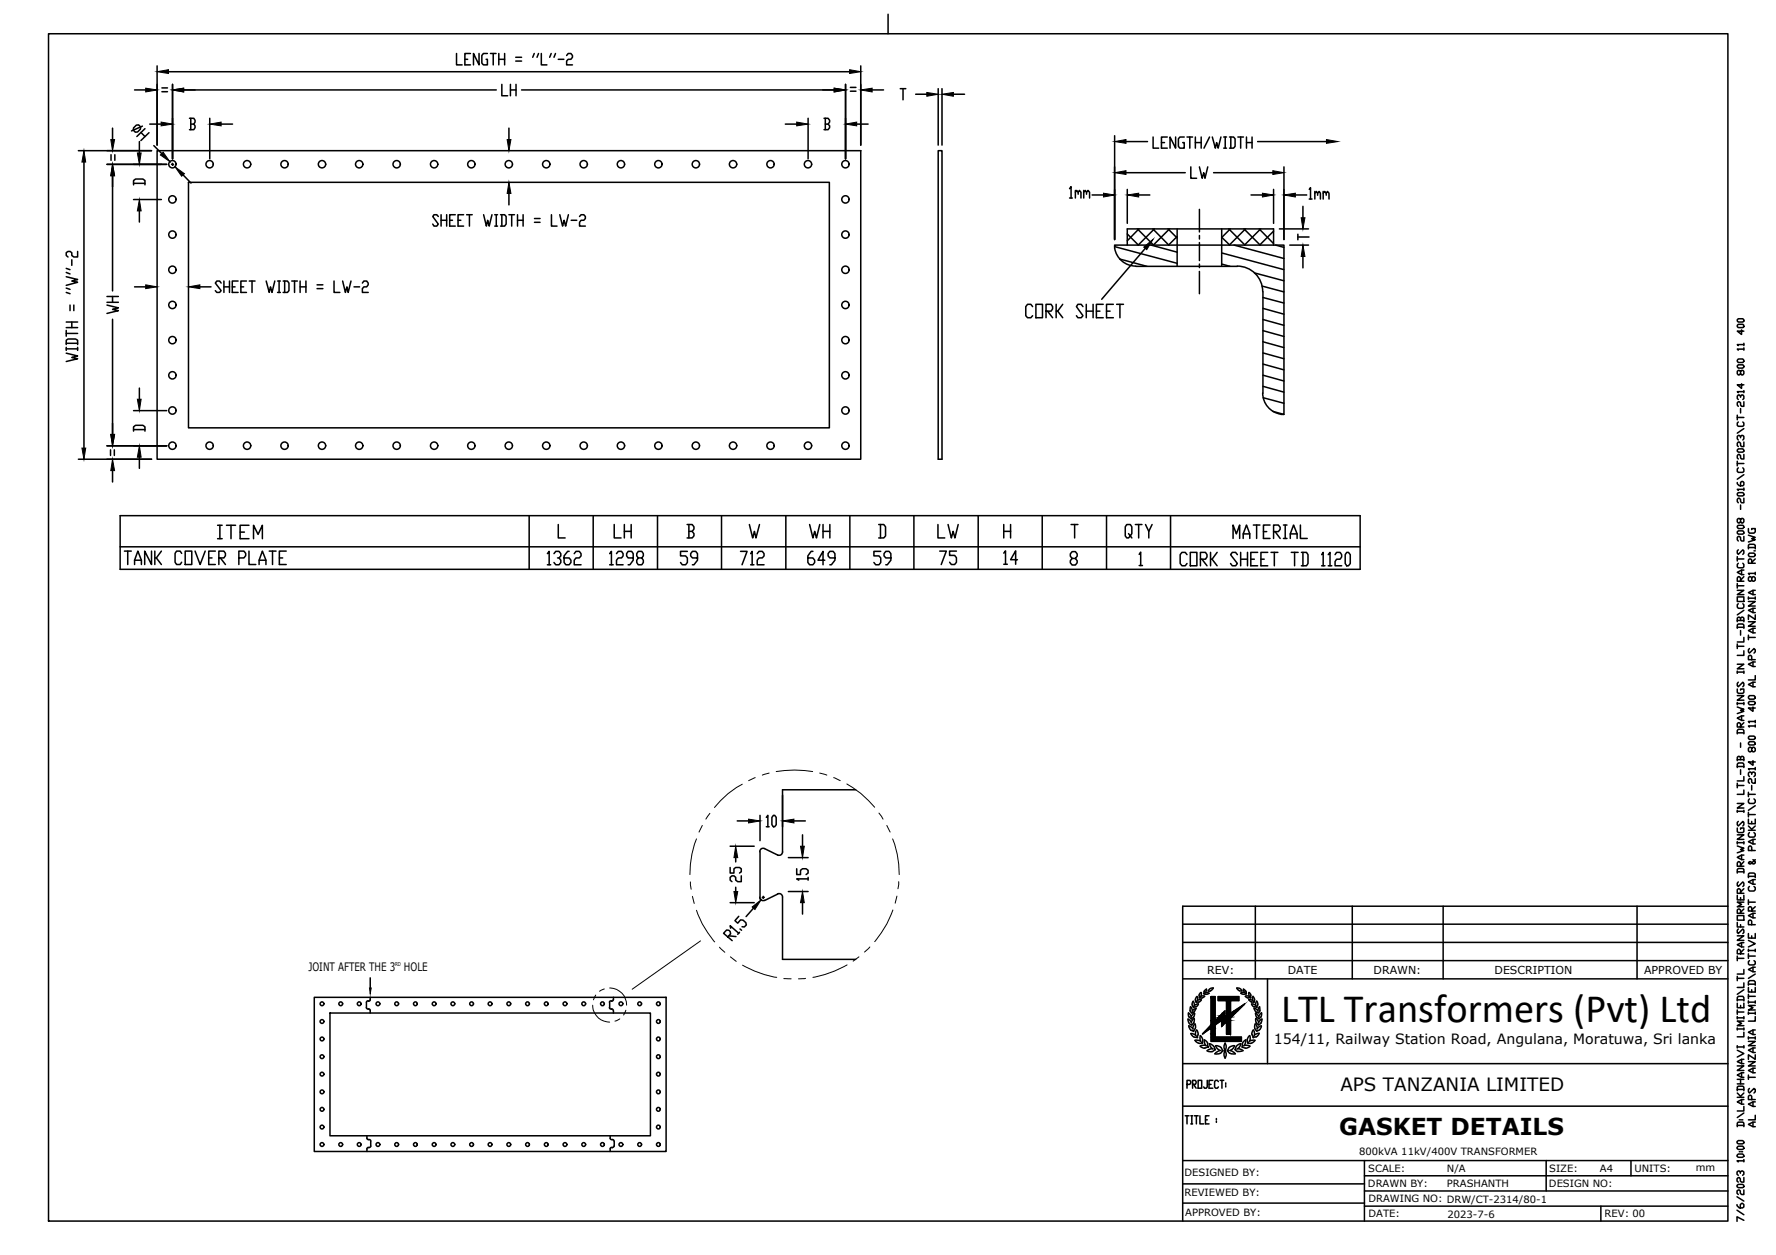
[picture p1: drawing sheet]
<svg xmlns="http://www.w3.org/2000/svg" width="297mm" height="210mm" viewBox="0 0 297 210" stroke-linecap="round" stroke-linejoin="round" font-family="sans-serif">
<!-- layer: P -->
<g fill="none" stroke="#000" stroke-width=".25">
<path d="M172.7 51.3l-.3-.4h-.5l-.3 .4v1.5l.3 .3h.5l.3-.3M173.3 50.9h1.1v2.2h-1.1zM174.9 52h.9l.3-.3v-.4l-.3-.4h-.9v2.2M175.2 52l.9 1.1M176.6 50.9v2.2M176.9 52l.8 1.1M177.7 50.9l-.8 1.1h-.3M181.1 51.3l-.3-.4h-.5l-.3 .4 1.1 1.5-.3 .3h-.5l-.3-.3M181.7 50.9v2.2M181.7 52h1.1M182.8 50.9v2.2M183.4 52h.6"/>
<path d="M184.5 50.9h-1.1v2.2h1.1M185.1 52h.6M186.2 50.9h-1.1v2.2h1.1M186.8 50.9h1.1M187.3 50.9v2.2M20.8 92.2h1.2M21.4 92.2v2.2M22.5 94.4v-.7l.6-1.5 .6 1.5v.7M22.5 93.7h1.2M25.3 92.2v2.2l-1.1-2.2v2.2M25.9 92.2v2.2M26.1 93.3l.9 1.1"/>
<path d="M27 92.2l-.9 1.1h-.2M30.4 92.6l-.3-.4h-.6l-.2 .4v1.4l.2 .4h.6l.3-.4M31 92.2h1.1v2.2h-1.1zM32.6 92.2l.9 2.2 .8-2.2M34.9 93.3h.6M36 92.2h-1.1v2.2h1.1M36.4 87.9h.8M36.4 90.1h.8M36.6 93.3h.9l.2-.4v-.3l-.2-.4h-.9v2.2M36.8 87.9v2.2M36.9 93.3l.8 1.1M37.9 87.9h1.5"/>
<path d="M38.6 87.9v2.2M39.9 93.3h.9l.3-.4v-.3l-.3-.4h-.9v2.2M40.2 89h.7M41.6 92.2v2.2h1.2M41.6 87.9h-1.4v2.2h1.4M42.4 90.1v-2.2l.8 1.5 .7-1.5v2.2M43.3 94.4v-.7l.6-1.5 .6 1.5v.7M43.3 93.7h1.2M45 92.2h1.2M45.6 92.2v2.2M46.7 93.3h.6M47.9 92.2h-1.2v2.2h1.2"/>
<path d="M91.6 92.6l.2-.4v2.3M91.6 94.5h.5M92.7 92.6l.2-.4h.6l.3 .4v.4l-.3 .3h-.3M93.4 87.7v2.3h1.1M93.5 93.3l.3 .4v.4l-.3 .4h-.6l-.2-.4M95.2 92.2h-.3l-.6 .8v1.1l.3 .4h.6l.3-.4v-.4l-.3-.4h-.9M96 92.6l.3-.4h.6l.3 .4v.4l-.3 .3h-.6l-.3 .4v.8h1.2M102 92.6l.3-.4v2.3M102 94.5h.6M102.7 87.7v2.3h1.2M103.1 92.6l.3-.4h.6l.2 .4v.4l-.2 .3h-.6l-.3 .4v.8h1.1M104.4 87.7v2.3"/>
<path d="M104.4 88.9h1.2M105.6 87.7v2.3M105.9 93.3h-.8l-.3-.3v-.4l.3-.4h.5l.3 .4v1.1l-.5 .8h-.3M106.8 93.3l-.3-.3v-.4l.3-.4h.5l.3 .4v.4l-.3 .3h-.5l-.3 .4v.4l.3 .4h.5l.3-.4v-.4l-.3-.4M114.9 87.7h.9l.3 .4v.4l-.3 .4M115 92.2h-1.2v.8h.9l.3 .3v.8l-.3 .4h-.6l-.3-.4M115.2 88.9h.6l.3 .4v.3l-.3 .4h-.9M115.2 87.7v2.3M116.7 93.3h-.9l-.3-.3v-.4l.3-.4h.6l.3 .4v1.1l-.6 .8h-.3M123.9 92.2h1.1l-.9 2.3M125.3 87.7l.6 2.3 .3-1.1 .2 1.1 .6-2.3M125.5 92.6l.3-.4v2.3"/>
<path d="M125.5 94.5h.6M126.6 92.6l.3-.4h.6l.3 .4v.4l-.3 .3h-.6l-.3 .4v.8h1.2M135.4 87.7l.6 2.3 .3-1.1 .3 1.1 .5-2.3M136 92.2h-.3l-.6 .8v1.1l.3 .4h.6l.3-.4v-.4l-.3-.4h-.9M137.7 88.9h1.1M137.7 87.7v2.3M138 93.7h-1.2l.9-1.5v2.3M138.8 87.7v2.3M139.6 93.3h-.8l-.3-.3v-.4l.3-.4h.5l.3 .4v1.1l-.5 .8h-.3M147 87.7h.8l.3 .4v1.5l-.3 .4h-.8M147.3 87.7v2.3M147.3 92.2h-1.1v.8h.8l.3 .3v.8l-.3 .4h-.5l-.3-.4"/>
<path d="M149 93.3h-.8l-.3-.3v-.4l.3-.4h.5l.3 .4v1.1l-.6 .8h-.2M156.9 87.7v2.3h1.1M157.2 92.2h1.1l-.9 2.2M158.6 87.7l.5 2.3 .3-1.1 .3 1.1 .6-2.3M160 92.2h-1.2v.7h.9l.3 .4v.7l-.3 .4h-.6l-.3-.4M167.9 92.5l.3-.4v2.3M167.9 88.9h1.1M167.9 87.7v2.3M167.9 94.4h.6M169 87.7v2.3M170.2 93.6h-1.2l.9-1.5v2.3M179.1 87.7h1.2"/>
<path d="M179.3 93.4l-.3-.4v-.4l.3-.3h.6l.3 .3v.4l-.3 .4h-.6l-.3 .4v.3l.3 .4h.6l.3-.4v-.3l-.3-.4M179.7 87.7v2.3M188.8 89.3l.2 .3-.2 .4h-.3l-.3-.4v-1.5l.3-.4h.5l.3 .4v1.2l-.3 .3 .3 .4M189.9 87.7h1.1M190.4 87.7v2.3M190.5 92.7l.3-.4v2.3M190.5 94.6h.6M191.6 87.7l.5 1.2v1.1M192.7 87.7l-.6 1.2M198.5 92.8l-.3-.4h-.5l-.3 .4v1.4l.3 .4h.5l.3-.4M199.1 92.4h1.1v2.2h-1.1zM200.8 93.5h.8l.3-.4v-.3l-.3-.4h-.8v2.2"/>
<path d="M201 93.5l.9 1.1M202.5 92.4v2.2M202.7 93.5l.9 1.1M203.6 92.4l-.9 1.1h-.2M206.2 90.1v-2.3l.6 1.5 .5-1.5v2.3M207 92.8l-.3-.4h-.6l-.3 .4 1.2 1.4-.3 .4h-.6l-.3-.4M207.5 92.4v2.2M207.5 93.5h1.1M207.9 90.1v-.8l.6-1.5 .5 1.5v.8M207.9 89.3h1.1M208.6 92.4v2.2M209.2 93.5h.6"/>
<path d="M209.6 87.8h1.1M210.2 87.8v2.3M210.3 92.4h-1.1v2.2h1.1M210.9 93.5h.5M211.3 88.9h.6M212 92.4h-1.1v2.2h1.1M212.4 87.8h-1.1v2.3h1.1M212.6 92.4h1.1M213 88.9h.8l.3-.4v-.3l-.3-.4h-.8v2.3M213.1 92.4v2.2M213.3 88.9l.8 1.2M214.7 87.8h.6"/>
<path d="M214.7 90.1h.6M215 87.8v2.3M215.8 90.1v-.8l.6-1.5 .5 1.5v.8M215.8 89.3h1.1M216 92.4h1.1M216.5 92.4v2.2M217.5 87.8v2.3h1.1M217.7 92.4h.8l.3 .4v1.4l-.3 .4h-.8M217.9 92.4v2.2M221.1 92.8l.2-.4v2.2M221.1 94.6h.5M222.2 92.8l.2-.4v2.2"/>
<path d="M222.2 94.6h.5M223.3 92.8l.2-.4h.6l.3 .4v.3l-.3 .4h-.6l-.2 .4v.7h1.1M225.2 92.4h.3l.3 .4v1.4l-.3 .4h-.3l-.2-.4v-1.4z"/>
</g>
<!-- layer: 0 -->
<g fill="none" stroke="#000" stroke-width=".25">
<path d="M8.1 5.6h280.9v198.6h-280.9zM22.5 15h1.9M26.3 11v13.3M27.1 14.7h.9M27.1 15.3h.9M28.2 12h113.9M28.9 14.1v12.5M30.7 15h52.3M31.7 19.8h.7l.2 .3v.3l-.2 .4M31.9 19.8v1.9M35.1 19.8v6.8M76.4 8.9v2h.9"/>
<path d="M77.8 9.9h.4M78.7 8.9h-.9v2h.9M80.1 8.9v2l-.9-2v2M81.5 8.9h-.7l-.2 .4v1.3l.2 .3h.7v-1h-.2M82 8.9h1M82.5 8.9v2M83.4 9.9h1M83.4 8.9v2M83.9 14.1v1.9h1M84.4 8.9v2M85.4 15h.9M85.4 14.1v1.9"/>
<path d="M86.3 9.6h.9M86.3 10.2h.9M86.3 14.1v1.9M87.2 15h52.3M89.4 8.9l-.3 .7M90.1 8.9l-.3 .7M90.5 8.9v2h1M92.2 8.9l-.3 .7M92.9 8.9l-.2 .7M93.4 9.9h.9M94.8 9.3l.2-.4h.5l.2 .4v.3l-.2 .3h-.5l-.2 .3v.7h.9M135.2 19.8v6.8"/>
<path d="M137.8 19.8h.7l.3 .3v.3l-.3 .4M138 19.8v1.9M141.4 14.1v12.5M142.2 14.6h1M142.2 15.3h1M144 11v13.3M145.9 15h1.9M148.5 2.4v3.2M150.6 14.8h.9M151 14.8v1.9M153.1 15.8h1.9M156.9 14.8v9.5"/>
<path d="M157.6 14.8v9.5M159.5 15.8h1.8M13.1 25.2h12.2M14 27.1v47.8M17.9 27.5h10M18.6 25.9v.9M18.8 21.4v1.9M18.8 29.4v19.3M19.2 25.9v.9M22.3 30.9v-.7l.4-.3h1.2l.3 .3v.7M22.3 33.4h4.7M22.3 30.7h1.9"/>
<path d="M22.8 20.9h.4l.3 .3v.4l-.5 .5h-.4l-.3-.3v-.4zM23.3 23.7v1.9M23.3 35.3v1.8M23.6 22.2l.6 .6M23.8 21.1l-1.8 .8M24.2 21.5l-1.3 1.3M24.9 22.2l-1.3 1.3M25 20.8h2M25.7 24.4l1.4 1.3M26.3 25.2h117.7v51.6h-117.7zM28.7 27.5h.3M28.9 27.3v.4"/>
<path d="M30.6 29.3l1.3 1.3M31.5 30.5h107.2v41.1h-107.2zM31.9 20.8h.5l.2 .3v.3l-.2 .3h-.7M37 20.8h1.9M73.3 36.2l-.2-.3h-.5l-.2 .3 .9 1.3-.2 .3h-.5l-.2-.3M73.8 35.9v1.9M73.8 36.8h.9M74.7 35.9v1.9M75.2 36.8h.5M76.1 35.9h-.9v1.9h.9M76.6 36.8h.5M77.5 35.9h-.9v1.9h.9"/>
<path d="M78 35.9h1M78.5 35.9v1.9M80.9 35.9l.5 1.9 .2-1 .2 1 .5-1.9M82.7 37.8h.5M82.7 35.9h.5M83 35.9v1.9M83.7 35.9h.7l.3 .3v1.3l-.3 .3h-.7M83.9 35.9v1.9M85.1 21.4v1.9M85.1 32.4v1.9M85.1 35.9h.9M85.6 35.9v1.9"/>
<path d="M86.6 36.8h.9M86.6 35.9v1.9M87.5 35.9v1.9M89.4 36.5h.9M89.4 37.2h.9M92.2 35.9v1.9h1M93.6 35.9l.5 1.9 .2-1 .3 1 .5-1.9M95.5 36.8h1M96.9 36.2l.3-.3h.4l.3 .3v.3l-.3 .3h-.4l-.3 .4v.6h1M131.3 20.8h2M138 20.8h.5l.3 .3v.3l-.3 .3h-.7M143.3 20.8h1.9"/>
<path d="M156.9 25.2h.7v51.6h-.7zM178.9 31.6l.2-.4v1.9M178.9 33.1h.5M179.9 32.1l.2-.3 .2 .3v.4M179.9 31.8v1.3M180.3 32.1l.2-.3 .3 .3v1M181.3 32.1l.2-.3 .2 .3v.4M181.3 31.8v1.3M181.7 32.1l.3-.3 .2 .3v1M182.7 32.6h1.9M186.4 22.7v17.4M188.3 23.7h3.6"/>
<path d="M188.3 28.9h9.9M188.5 39.1l1.9 1.9M188.5 31.7v5.7M190.2 38.3l2.7 2.7M190.4 32.6h1.9M190.5 38.3l-2 2M192.8 38.3l2.7 2.7M192.9 22.9v1.9h.9M193.1 38.3l-2.7 2.7M194.3 23.8h.5M195.2 22.9h-.9v1.9h.9M195.4 38.3l1.5 1.5"/>
<path d="M195.6 38.3l-2.7 2.7M196.6 22.9v1.9l-.9-1.9v1.9M196.9 39.6l-1.5 1.4M196.9 38.3v6.2M198.1 22.9h-.8l-.2 .3v1.3l.2 .3h.8v-1h-.3M198.5 22.9h1M199 22.9v1.9M199.2 27.9v1.9h.9M199.9 23.8h1M199.9 22.9v1.9M200.6 27.9l.5 1.9 .2-.9 .2 .9 .5-1.9M200.6 35v3.8"/>
<path d="M200.6 39.4v.6M200.9 22.9v1.9M202.3 22.9l-.9 1.9M202.8 22.9l.5 1.9 .2-1 .2 1 .5-1.9M203 28.9h9.9M204.3 39.7l1.4 1.3M204.3 38.3v6.2M204.7 24.8h.4M204.7 22.9h.4M204.9 22.9v1.9M205.5 38.3l2.7 2.7M205.6 22.9h.7l.3 .3v1.3l-.3 .3h-.7"/>
<path d="M205.8 38.3l-1.5 1.4M205.9 22.9v1.9M207 22.9h1M207.5 22.9v1.9M208.1 38.3l2.7 2.7M208.3 38.3l-2.7 2.7M208.5 23.8h.9M208.5 22.9v1.9M209.2 32.6h1.9M209.4 22.9v1.9M210.3 23.7h11.6M210.6 38.3l2.4 2.4"/>
<path d="M210.8 38.3l-2.7 2.7M213 38.7l-2.3 2.3M213 31.7v5.7M214 38.3h4.8M214.7 27.9v12.2M216.6 32.6h2M217.1 39.2v.9M217.1 39.6h1.8M217.9 34.5v1.9M219 31.7l.2-.3v1.9M219 33.3h.4M219.9 32.3l.3-.3 .2 .3v.4"/>
<path d="M219.9 32v1.3M220.4 32.3l.2-.3 .2 .3v1M221.3 32.3l.3-.3 .2 .3v.4M221.3 32v1.3M221.8 32.3l.2-.3 .3 .3v1M11.1 59.1l1.9 .4-1 .3 1 .2-1.9 .5M11.1 57.6v-.7l.3-.2h1.2l.4 .2v.7M11.1 46.3l1.9 .5-1 .2 1 .2-1.9 .5M11.1 55.3v.9M11.1 58.1v.5M11.1 58.3h1.9M11.1 57.4h1.9"/>
<path d="M11.1 55.8h1.9M11.1 54.8h1.9M11.1 53.9h1.9M11.1 48.9l.6 .2M11.1 48.2l.6 .2M11.1 45.6l.6 .2M11.1 44.9l.6 .2M11.7 51v1M12 43.4v1M12 53.9v.9M12.3 51v1M13 42.1v.9h-.7l-.3-.3v-.4l-.3-.2h-.3l-.3 .2v.4l.3 .3"/>
<path d="M13 58.1v.5M17.9 51l1.9 .5-1 .2 1 .3-1.9 .4M17.9 50.6h1.9M17.9 49.6h1.9M18.8 49.6v1M18.8 53.4v19.3M22.5 48h1.9M33.4 48h1.9M37 47.3l-.3-.3h-.4l-.3 .3 1 1.3-.3 .3h-.4l-.3-.3M37.5 48h.9M37.5 47v1.9M38.4 47v1.9"/>
<path d="M38.8 48h.5M39.8 47h-1v1.9h1M40.3 48h.5M41.2 47h-.9v1.9h.9M41.7 47h1M42.1 47v1.9M44.5 47l.5 1.9 .2-.9 .3 .9 .5-1.9M46.4 48.9h.5M46.4 47h.5M46.7 47v1.9M47.4 47h.7l.2 .3v1.3l-.2 .3h-.7M47.6 47v1.9"/>
<path d="M48.8 47h.9M49.3 47v1.9M50.2 48h1M50.2 47v1.9M51.2 47v1.9M53 47.6h1M53 48.3h1M55.9 47v1.9h.9M57.3 47l.5 1.9 .2-.9 .2 .9 .5-1.9M59.2 48h.9M60.6 47.3l.3-.3h.4l.3 .3v.3l-.3 .4h-.4l-.3 .3v.6h1M186.4 41.5v-.5h28.3v28.3h-.5"/>
<path d="M186.4 41.2l10.5 2.8M186.4 41.5a3.6 3.6 0 0 0 3.6 3M187.3 43.3l4.5 1.2M188.5 41v-2.7h24.5v2.7M190 44.5h17M191.5 41.5l-7.2 8.6M192.5 41l4.4 1.2M200.6 40.6v3M200.6 44.2v.6M200.6 45.4v3.7M204.3 44.2l1.4 .3M204.3 42.3l10.4 2.8"/>
<path d="M206.4 41l8.3 2.2M206.9 44.5a4.3 4.3 0 0 1 4.3 4.3M209.8 45.6l4.9 1.4M211.1 47.9l3.6 .9M211.2 59l3.5 1M211.2 57.2l3.5 .9M211.2 55.3l3.5 1M211.2 53.4l3.5 1M211.2 51.6l3.5 .9M211.2 49.8l3.5 .9M211.2 48.8v17M213.3 41l1.4 .4"/>
<path d="M215.7 41h3.1M217.9 42.9v1.9M290.6 54.4l.1-.2h.8l.2 .2v.2l-.2 .2h-.8l-.1-.2zM290.7 53.3h.8l.2 .2v.2l-.2 .2h-.8l-.1-.2v-.2zM291.3 55.2v.7l-.7-.5h1.1M291.7 58.4h-1.1l.1 .2M291.7 57.6h-1.1l.1 .2M291.7 57.4v.4M291.7 58.2v.4M13.1 76.8h12.2M17.9 74.6h10M18.5 75.2v1"/>
<path d="M18.8 78.7v1.9M19.1 75.2v1M22.3 72.1v-.7l.4-.3h1.2l.3 .3v.7M22.3 68.7h5.6M22.3 71.9h1.9M23.3 64.9v1.9M23.3 76.5v1.8M211.2 65.7a3.6 3.6 0 0 0 3 3.6M211.2 64.6l3.5 1M211.2 62.8l3.5 .9M211.2 60.9l3.5 1M211.3 66.5l3.4 1"/>
<path d="M212.9 68.8l1.8 .5M290.6 69.4v.8M290.6 77.1v.8M290.6 77.5h1.1M290.6 69.8h1.1M290.7 78.2l-.1 .3v.3l.1 .2h.8l.2-.2v-.3l-.2-.3M290.7 75.1h.8l.2 .4-.2 .1h-.8l-.1-.1zM290.7 70.6l-.1 .2v.3l.1 .2h.8l.2-.2v-.3l-.2-.2M290.7 61h.8l.2 .4-.2 .2h-.8l-.1-.2zM290.7 60h.8l.2 .4-.2 .2h-.8l-.1-.2zM291.1 73.2v-.2l-.4-.2-.1 .2v.4l.1 .2M291.1 73l.2-.2h.2l.2 .2v.4l-.2 .2"/>
<path d="M291.1 66.4l-.2-.3h-.2l-.1 .2v.3l.1 .2M291.1 66.3l.2-.2h.2l.2 .2v.3l-.2 .2M291.1 62.1l.2-.2h.2l.2 .2v.4l-.2 .2h-.2l-.2-.2v-.4l-.4-.2-.1 .2v.4l.1 .2 .4-.2M291.1 68.3v.8M291.3 64.2v.8l-.7-.6h1.1M291.7 76v.8h-.4l-.2-.2v-.4l-.2-.2h-.2l-.1 .2v.4l.1 .2M291.7 73.9v.8h-.4l-.2-.2v-.4l-.2-.2h-.2l-.1 .2v.4l.1 .2M291.7 67.2v.8h-.4l-.2-.3v-.3l-.2-.2-.3 .2v.3l.1 .3M291.7 65.5h-1.1l.1 .2M291.7 65.3v.4M291.7 79.4l-1.1 .8M291.7 71.7l-1.1 .7"/>
<path d="M20.1 86.2h207.4v9h-207.4zM20.1 91.5h207.4M88.5 86.2v9M99.2 86.2v9M110 86.2v9M120.7 86.2v9M131.4 86.2v9M142.1 86.2v9M152.9 86.2v9M163.6 86.2v9M174.3 86.2v9M185.1 86.2v9"/>
<path d="M195.8 86.2v9M290.6 99.8h1.1v.8h-1.1zM290.6 98.7h1.1l-1.1 .8h1.1M290.6 89l.1-.2h.8l.2 .2v.2l-.2 .1h-.8l-.1-.1zM290.6 88l.1-.1h.8l.2 .3-.2 .2h-.8zM290.6 80.7v.2l.3 .4h.6l.2-.2v-.4l-.2-.2h-.2l-.2 .2v.6M290.6 93.1v.7M290.6 97.6v.8M290.6 98h1.1M290.6 93.5h1.1M290.7 94.2l-.1 .2v.4l.1 .2h.8l.2-.2v-.4l-.2-.2M290.7 92l-.1 .1v.4l.1 .2 .8-.7 .2 .1v.4l-.2 .2"/>
<path d="M290.7 82.4h.8l.2 .2v.2l-.2 .1h-.8l-.1-.1v-.2zM291.1 97.2v-.5l-.4-.3-.1 .3v.5h1.1M291.1 86.9l.2-.2h.2l.2 .2v.4l-.2 .2h-.2l-.2-.2v-.4l-.4-.2-.1 .2v.4l.1 .2 .4-.2M291.1 84.5v.7M291.3 95.3v.8M291.7 95.3h-.4l-.7 .4 .7 .4h.4M291.7 89.7v.8h-.4l-.2-.2v-.4l-.2-.2-.3 .2v.4l.1 .2M291.7 83.3v.8h-.4l-.2-.2v-.4l-.2-.2h-.2l-.1 .2v.4l.1 .2M291.7 81.8h-1.1l.1 .2M291.7 81.6v.4M291.7 96.4l-.6 .6M292.4 91.8v-.6l.2-.2h.8l.2 .2v.6"/>
<path d="M292.4 89.5l1.2 .4-.6 .2 .6 .2-1.2 .3M292.4 88.4v.6l.2 .2h.8l.2-.2v-.6h-.6v.2M292.4 99.8v.4M292.4 91.6h1.2M292.6 92.5h.8l.2 .4-.2 .2h-.8l-.2-.2zM293 96.7l.2-.3 .4 .3v.3l-.4 .2-.2-.2v-.3l-.2-.3h-.2l-.2 .3v.3l.2 .2h.2l.2-.2M293 94.2v-.5l-.2-.2h-.2l-.2 .2v.5h1.2M293.2 98.7v.8M293.4 92.1h.2M293.6 98.7h-.4l-.8 .4 .8 .4h.4M293.6 95.9h-1.2l.2 .2M293.6 95.7v.4"/>
<path d="M293.6 99.8v.4M293.6 93.5l-.6 .5M290.6 118.3l1.1 .3-.6 .2 .6 .2-1.1 .4M290.6 116.3h1.1l-1.1 .8h1.1M290.6 115.2v.6l.1 .2h.8l.2-.2v-.6h-.6v.2M290.6 111.1h1.1l-1.1 .8h1.1M290.6 105.1v-.6l.1-.1h.8l.2 .1v.6M290.6 107.7v.8M290.6 112.2v.4M290.6 117.5v.4M290.6 117.7h1.1M290.6 112.4h1.1"/>
<path d="M290.6 108.1h1.1M290.6 104.9h1.1M290.6 103.8h1.1M290.7 114.1l-.1 .2v.4l.1 .2 .8-.8 .2 .2v.4l-.2 .2M290.7 101l-.1 .1v.4l.1 .2h.8l.2-.2v-.4l-.2-.1M291.1 103.8v-.4l.2-.2h.2l.2 .2v.6M291.1 103.4l-.2-.2-.3 .2v.6M291.1 105.5v.7M291.3 119.7v.8M291.7 119.7h-.4l-.7 .4 .7 .4h.4M291.7 108.9v.7h-1.1M291.7 106.6v.8h-1.1"/>
<path d="M291.7 112.2v.4M291.7 117.5v.4M291.7 102.1l-1.1 .7M292.4 117.5l.2-.2h.8l.2 .2v.2l-.2 .2h-.8zM292.4 104h1.2l-1.2 .7h1.2M292.4 100.6h1.2l-1.2 .8h1.2M292.4 106.2v.8M292.4 106.6h1.2M292.4 100h1.2M292.6 116.3h.8l.2 .4-.2 .2h-.8l-.2-.2zM292.6 108.5l-.2 .2v.3l.2 .2 .8-.7 .2 .2v.3l-.2 .2M293 110.3v-.5l-.2-.2h-.2l-.2 .2v.5h1.2"/>
<path d="M293.2 118.3v.7l-.8-.6h1.2M293.2 101.7v.8M293.2 105.1v.7M293.2 110.7v.8M293.2 114.1v.8M293.6 114.1h-.4l-.8 .4 .8 .4h.4M293.6 113v.7h-1.2M293.6 110.7h-.4l-.8 .4 .8 .4h.4M293.6 105.1h-.4l-.8 .4 .8 .3h.4M293.6 102.8v.8l-1.2-.8v.8M293.6 101.7h-.4l-.8 .4 .8 .4h.4M123.3 137.3h1.9"/>
<path d="M127.1 136.4v4.2M128.2 136.7l.2-.3v1.9M128.2 138.3h.4M129.4 136.4h.2l.2 .3v1.2l-.2 .4h-.2l-.3-.4v-1.2zM132.8 137.3h1.9M134.2 139.6v1.9M143.1 132.1h-12.2v10.4a.57 .57 0 0 1-.8 .5M290.6 139.6h1.1l-1.1 .8h1.1M290.6 138.5v.6l.1 .1h.8l.2-.1v-.6h-.6v.2M290.6 134.4h1.1l-1.1 .7h1.1M290.6 128.4v-.6l.1-.2h.8l.2 .2v.6M290.6 122.7v-.5l.1-.2h.8l.2 .2v.5"/>
<path d="M290.6 131v.8M290.6 135.5v.4M290.6 135.7h1.1M290.6 131.4h1.1M290.6 128.2h1.1M290.6 127.1h1.1M290.6 122.6h1.1M290.7 137.4l-.1 .2v.3l.1 .2 .8-.7 .2 .2v.3l-.2 .2M291.1 127.1v-.4l.2-.2h.2l.2 .2v.5M291.1 126.7l-.4-.2-.1 .2v.5M291.1 121.6v-.6l-.4-.1-.1 .1v.6h1.1M291.1 124.3v.7"/>
<path d="M291.1 128.7v.8M291.7 132.1v.8h-1.1M291.7 129.9v.7h-1.1M291.7 135.5v.4M291.7 120.9l-.6 .5M292.4 138.1l.6 .6v.2M292.4 137v.8h1.2v-.8M292.4 123.3l.2-.2h.8l.2 .2v.2l-.2 .2h-.8l-.2-.2zM292.4 132.5v.7M292.4 135.9v.7M292.4 138.9h1.2M292.4 136.2h1.2"/>
<path d="M292.4 132.9h1.2M292.6 139.2l-.2 .3v.3l.2 .2h.8l.2-.2v-.3l-.2-.3M292.6 133.6l-.2 .2v.4l.2 .2h.8l.2-.2v-.4l-.2-.2M292.6 124.1h.8l.2 .3-.2 .2h-.8l-.2-.2zM293 129.5v-.2l-.2-.2h-.2l-.2 .2v.4l.2 .2M293 129.3l.2-.2 .4 .2v.4l-.2 .2M293 125.2l.2-.2 .4 .2v.4l-.4 .1-.2-.1v-.4l-.2-.2h-.2l-.2 .2v.4l.2 .1h.2l.2-.1M293 131.4v.7M293 137.4v.4M293.2 127.2v.8l-.8-.6h1.2M293.6 130.2v.8h-.4l-.2-.2v-.4l-.2-.2h-.2l-.2 .2v.4l.2 .2M293.6 128.6h-1.2l.2 .1"/>
<path d="M293.6 121.4h-1.2l.2 .2M293.6 120.7h-1.2l.2 .2M293.6 120.5v.4M293.6 121.3v.3M293.6 128.4v.3M293.6 138.1l-.6 .6M293.6 134.8l-1.2 .7M121.7 156.7l.5-.5-.1-.4-.2-.2-.4-.1-.5 .6 1.5 1.2M121.9 156.5l1.2 .1M122.1 145.1v.9h.7v-.7l.2-.2h.7l.3 .2v.5l-.3 .2M122.1 151h4M122.1 141.5h4"/>
<path d="M122.2 155.3l-.1-.5 1.5 1.3M123 143.4v.8M123 148.4v.7M123.6 153.3l-.7 .7 .5 .4 .5-.5h.4l.4 .4 .1 .4-.3 .3h-.4M123.7 155.9l-.3 .4M123.8 155.4l.2 .2M124 146.5v1h-.6l-.4-.3v-.5l-.2-.2h-.4l-.3 .2v.5l.3 .3M126 151.9l-1.2 1.4M127.1 150.1a.57 .57 0 0 0 .8 .5M127.1 142.5v7.6M127.1 150.3l.2 .2M127.5 150.1h.3"/>
<path d="M127.7 149.9v.4M127.9 141.9a.57 .57 0 0 0-.8 .5M127.9 142l2.2 1M130.1 149.5a.57 .57 0 0 1 .8 .5v10.5h12.2M130.1 149.5l-2.2 1.1M131.9 149.1h3.3M131.9 143.4h3.3M133.3 145.3v1h.6v-.7l.3-.3h.6l.4 .3v.4l-.4 .3M134.2 151v1.9M135.2 147h-1.9l.3 .2M135.2 146.7v.5M197.8 157.6h91.2"/>
<path d="M197.8 154.6h91.2M210 151.6v12.1M226.2 151.6v12.1M241.4 151.6v12.1M273.8 151.6v12.1M289 151.6h-91.2v52.6M290.6 156.5h1.1l-1.1 .8h1.1M290.6 154.3v.7h1.1M290.6 153.1h1.1v.8h-1.1zM290.6 149.7v.8h1.1v-.8M290.6 146v-.6l.1-.1h.8l.2 .1v.6M290.6 141.5l1.1 .4-.6 .2 .6 .2-1.1 .3"/>
<path d="M290.6 140.8v.4M290.6 159.9v.8M290.6 145.8h1.1M290.6 140.9h1.1M290.7 155.4l-.1 .2v.4l.1 .1 .8-.7 .2 .2v.4l-.2 .1M290.7 147.5l-.1 .2v.4l.1 .2 .8-.8 .2 .2v.4l-.2 .2M291.1 159.5v-.5l-.4-.2-.1 .2v.5h1.1M291.1 152.8v-.6l-.4-.2-.1 .2v.6h1.1M291.1 149.4v-.6l-.4-.2-.1 .2v.6h1.1M291.1 144.9v-.6l-.4-.2-.1 .2v.6h1.1M291.1 150.1v.4M291.1 154.7v.3"/>
<path d="M291.3 143v.8M291.3 157.7v.7M291.7 157.7h-.4l-.7 .3 .7 .4h.4M291.7 150.9h-1.1l.7 .4-.7 .4h1.1M291.7 143h-.4l-.7 .4 .7 .4h.4M291.7 140.8v.4M291.7 158.8l-.6 .6M291.7 152l-.6 .6M291.7 148.6l-.6 .6M291.7 144.1l-.6 .6M292.4 157.3l1.2 .5-1.2 .6M292.4 156.1v.8h1.2v-.8"/>
<path d="M292.4 146.8v-.6l.2-.2h.8l.2 .2v.6M292.4 150.5v.8M292.4 158.8v.3M292.4 159.5v.8M292.4 159.9h1.2M292.4 159h1.2M292.4 150.9h1.2M292.4 146.6h1.2M292.6 148.3l-.2 .1v.4l.2 .2h.8l.2-.2v-.4l-.2-.1M293 154.7v-.6l-.2-.2h-.2l-.2 .2v.6h1.2M293 152.4v-.6l-.2-.1h-.2l-.2 .1v.6h1.2M293 142.3v-.6l-.2-.2h-.2l-.2 .2v.6h1.2"/>
<path d="M293 156.5v.4M293.2 143.8l.4 .3v.2l-.2 .2h-.2l-.4-.4h-.2l-.2 .2 .2 .2h.2l.8-.7M293.2 140.4v.8M293.2 147.1v.8M293.2 152.8v.7M293.6 152.8h-.4l-.8 .3 .8 .4h.4M293.6 147.1h-.4l-.8 .4 .8 .4h.4M293.6 140.4h-.4l-.8 .4 .8 .4h.4M293.6 158.8v.3M293.6 151.7l-.6 .5M52.6 166.8h58.8v25.8h-58.8zM55.2 169.4h53.6v20.6h-53.6z"/>
<path d="M61.3 168.5l.1 .2h.2M61.3 167.7v.8M61.6 167.4h-.2l-.1 .2M61.6 167.4h.1M61.6 168.8l.3 .1v.5M61.7 168.8h-.1M61.9 167.2l-.1 .2h-.2M61.9 163.5v1.7M61.9 166.8v.4M101.9 168.5l.1 .2h.2M102 167.7v.8M102.2 167.4h-.2l-.1 .2"/>
<path d="M102.3 167.4h.1M102.3 168.8h.2l.1 .2M102.3 168.8h.1M102.6 167.2l-.1 .2h-.2M102.6 166.8v.4M102.6 169v.4M197.8 177.9h91.2M197.8 163.7h91.2M197.8 160.7h91.2M198.8 171.6l.7 .5M198.8 171.6l.4 .7M198.9 170.1l.3 .2"/>
<path d="M198.9 171.2l.4 .3 .1-.2M199 169l.4 .5v-.2l.4-.1M199.1 169v-.6l.3 .7M199.1 172.3l.4 .1 .1 .1 .1-.1M199.2 172.9l.5 .5M199.2 172.9l.6 .1 .2 .2M199.2 170.1l-.4-.7 .1 .7M199.2 170.1l.3-.5 .3-.1-.2 .6M199.3 171.1l-.6-.7 .2 .7M199.4 168.1l.2 .4h.1M199.6 167.5l-.2 .6M199.6 167.5l.2 .7 .4-.3h.2l-.4 .5"/>
<path d="M199.6 170.1l-.3 .2v.1h-.1M199.6 171l.1-.7-.4 .5v.3M199.7 173.4l.4 .1M199.7 171.1l-.3 .2M199.9 172l-.3 .3M199.9 172v-.7l-.3 .2-.1 .6M199.9 167.2l.1 .4h.1M200 168.6l-.3 .6M200 168.4h-.3M200.1 168.7l-.5 .2-.2 .2M200.1 167.6h.4M200.1 172.3l-.2 .4 .1 .5"/>
<path d="M200.2 172.3l.2 .7M200.2 166.7l-.3 .5M200.2 173.4l.1 .1-.1 .1-.1-.1M200.2 166.7v.7l.2-.2h.5M200.4 173l-.2 .4M200.6 166.5v.3M200.6 166.8v.1l.1-.1M200.7 175l.8 .3M200.7 173.2l.4 .7-.1 .4M200.8 173.2l-.1 .5 .1 .5M200.8 174.2l-.6-.2h-.3l.6 .5 .5-.1M200.9 166l-.4 .4"/>
<path d="M200.9 166l-.1 .7M200.9 167.2l-.4 .4M201.1 174.3l.1 .1-.1 .1-.1-.1M201.4 166.1l-.1 .1 .1 .1 .1-.1M201.4 166.2l.3 .1M201.5 166.6l-.7 .1M201.5 166.6l-.5 .3h-.3M201.7 174.9l-.5-.1-.5 .2M201.8 165.4l-.2 .6 .6 .1M201.8 165.5l-.4 .3v.3M201.9 175.1l-.4 .2M202 174.6v.4"/>
<path d="M202 175l.1 .1v.1l-.1-.1M202 174.5l-.6-.6a1.06 1.06 0 0 0 .3 1M202.2 166.1l-.5 .2M202.3 174.6l.7 .4M202.3 174.6a1 1 0 0 0 .5 .8l-.5 .1-.4 .2 .2 .2h.6M202.4 165.7l-.4 .1M202.4 165.7l.5-.5a.75 .75 0 0 0-.8 .5M202.6 166.7h.6v4l1.6-1.6v1l.3-.2v-2.5h-1.4v-.7h3.5v.7h-1.4v2.1l2.3-1.5-2.3 2.2v2.8h-.7v-2.1l-.8 .8v-1l-1.1 .7v2.1h4.4v.7h-5v-2.3l-1.5 1 1.5-1.5zM203 175l.1 .5h.2v.1h-.2M203.1 175.6l-.4 .3M204.1 176.2h-.9M204.2 175.2l.2 .4"/>
<path d="M204.2 175.2l-.9-.3a1.09 1.09 0 0 0 .8 .8l-.5 .2-.4 .4M204.4 175.7l.2 .1h-.2M204.4 175.8l-.3 .4M204.9 174.5a.99 .99 0 0 1 0 1.2M204.9 175.7a.99 .99 0 0 1 0 1.3M204.9 174.5a.99 .99 0 0 0 0 1.2M204.9 175.7a.99 .99 0 0 0 0 1.3M205.4 175.8l.3 .4M205.6 175.2l.9-.3a1.08 1.08 0 0 1-.8 .8l.5 .2 .4 .4M205.6 175.2l-.2 .5h-.1l.1 .1M205.7 176.2h.9M206.7 175.5h-.2l.2 .1"/>
<path d="M206.7 175.6l.4 .3M206.8 175l-.1 .5M207.5 174.6l-.7 .4M207.5 174.6a.99 .99 0 0 1-.5 .8l.5 .1 .4 .2M207.5 166.1l.5 .2M207.7 165.7a.67 .67 0 0 1-.9-.5 .76 .76 0 0 1 .9 .5M207.8 175v.2v-.1M207.8 175.1l.5 .2M207.9 175.7l-.8 .1M208 165.4l.4 .4M208 165.4l.2 .6M208.1 174.9l.5-.1 .4 .2"/>
<path d="M208.2 166l-.7 .1M208.3 174v.5l-.3 .4M208.4 173.9l-.6 .6v.5M208.4 165.8l.1 .4-.5 .1M208.8 174.3l-.2 .1 .1 .1h.6M209 174.2l.6-.2h.3l-.6 .5M209 173.2l-.4 .7 .1 .4M209 173.2l.1 .5-.1 .5M209.1 175l-.8 .3M209.1 166.8l-.3 .1M209.2 166.5v.4l-.1-.1M209.2 166.4l-.3-.4 .1 .7-.7-.1 .5 .3"/>
<path d="M209.3 167.9l.4 .5M209.4 167.9l.6 .3M209.4 173l.2-.7a.91 .91 0 0 1 .2 .9M209.4 173l.2 .4M209.5 167.4l-.6-.2 .4 .4M209.6 173.4v.2l.1-.1M209.6 167.6h-.3M209.8 168.4h.3M209.8 167.2l-.2-.6v.7M209.8 167.2v.4h-.1M209.9 172l.2 .3M209.9 172v-.7l.3 .2 .1 .6"/>
<path d="M210 169.2l.4 .1M210 169.5v.2a.66 .66 0 0 0 .5 .6l.1 .1v-.1M210.1 173.4h-.4M210.1 168.4l.2 .1-.1-.1M210.2 167.5l-.2 .7M210.2 167.5l.2 .6M210.3 168l-.1 .4M210.4 169.1l-.4-.4-.2-.1 .2 .6M210.4 169.3v.1l.1-.1M210.4 171.3l.1 .2 .1-.2M210.6 172.9l-.5 .5M210.6 172.8l-.3 .1-.5 .3"/>
<path d="M210.6 168.4l.1 .6M210.6 172.3l-.4 .2v-.1M210.7 168.4l-.3 .7M210.7 169l-.2 .3M210.9 171.1l.2-.7-.6 .7-.1-.3-.4-.5 .1 .7 .3 .3M210.9 171.1l-.4 .2M210.9 171.6l-.7 .5M211 171.6l-.4 .6M211 169.4l-.5 .7-.3-.5-.2-.1M211 169.4l-.1 .6-.3 .3M212 163.7v14.2M290.6 178.3h1.1l-1.1 .7h1.1"/>
<path d="M290.6 175.7l1.1 .5-1.1 .6M290.6 167.8v.7h1.1v-.7M290.6 167.4v-.6l.1-.2h.8l.2 .2v.6M290.6 163.3v.7M290.6 168.9v.7M290.6 170v.4M290.6 171.9v.4M290.6 174.9v.4M290.6 175.1h1.1M290.6 172.1h1.1M290.6 170.2h1.1M290.6 169.3h1.1"/>
<path d="M290.6 167.2h1.1M290.6 163.6h1.1M290.6 160.3h1.1M291.1 168.2v.3M291.3 177.2v.7M291.3 179.4v.8M291.7 179.4h-.4l-.7 .4 .7 .4h.4M291.7 177.2h-.4l-.7 .4 .7 .3h.4M291.7 172.6v.8h-1.1M291.7 170.8h-1.1l.7 .4-.7 .3h1.1M291.7 164.4v.8h-1.1M291.7 162.2v.7h-1.1"/>
<path d="M291.7 170v.4M291.7 171.9v.4M291.7 174.9v.4M291.7 165.5l-1.1 .8M292.4 177.6h1.2l-1.2 .7h1.2M292.4 174.2h1.2l-1.2 .7h1.2M292.4 165.2v.7h1.2v-.7M292.4 164.8v-.6l.2-.2h.8l.2 .2v.6M292.4 166.3v.7M292.4 167.4v.4M292.4 169.3v.3M292.4 173.4v.4"/>
<path d="M292.4 179.8v.7M292.4 173.6h1.2M292.4 169.5h1.2M292.4 167.6h1.2M292.4 166.6h1.2M292.4 164.6h1.2M292.6 160.7l-.2 .1v.4l.2 .2h.8l.2-.2v-.4l-.2-.1M293 165.5v.4M293.2 161.8v.7M293.2 172.3v.7M293.2 175.3v.7M293.2 178.7v.7"/>
<path d="M293.6 178.7h-.4l-.8 .3 .8 .4h.4M293.6 176.4v.8l-1.2-.8v.8M293.6 175.3h-.4l-.8 .4 .8 .3h.4M293.6 172.3h-.4l-.8 .3 .8 .4h.4M293.6 170v.8h-1.2M293.6 168.2h-1.2l.8 .3-.8 .4h1.2M293.6 161.8h-.4l-.8 .4 .8 .3h.4M293.6 167.4v.4M293.6 169.3v.3M293.6 173.4v.4M293.6 162.9l-1.2 .7M61.4 190v.5l.3 .1"/>
<path d="M61.4 192.2v.4M61.7 191.9l-.2 .1-.1 .1M61.7 192h.1M61.7 190.6l.3 .1v1M62 191.7l-.1 .2h-.2M102.1 190v.5l.3 .1M102.1 192.2v.4M102.3 191.9l-.2 .1v.1M102.3 192h.1M102.4 190.6h.2l.1 .2M102.7 191.7l-.1 .2h-.2M102.7 190.9v.8"/>
<path d="M197.8 198h30.4M197.8 194.1h91.2M197.8 185h91.2M198.2 186.6h.7M198.5 181.4h.5l.2-.3-.2-.4h-.5v1.3M198.5 186.6v1.4M199.2 186.6h.3M199.2 188h.3M199.3 186.6v1.4M199.5 181.4h.4l.2-.3-.2-.4h-.4v1.3M199.6 181.4l.5 .6M199.8 186.6h.6"/>
<path d="M200.1 186.6v1.4M200.4 180.7h.6v1.3h-.6zM200.7 186.6v1.4h.6M201.6 187.3h.3M201.9 180.7v1.1l-.2 .2h-.2l-.2-.2M202.2 186.6h-.6v1.4h.6M202.2 181.4h.4M202.8 180.7h-.6v1.3h.6M203.4 187.1v.2M203.4 187.5v.2M203.8 180.9l-.2-.2h-.3l-.2 .2v.9l.2 .2h.3l.2-.2M204.1 180.7h.6"/>
<path d="M204.4 180.7v1.3M205 181.1v.3M205 181.6v.2M228.2 199.2h60.8M228.2 194.1v10.1M228.2 196.7h60.8M258.6 194.1v5.1M272.8 194.1v2.6M290.5 198.3l.2-.2h.8l.2 .2v.2l-.2 .1h-.8l-.2-.1zM290.5 193.2l.2-.2h.8l.2 .4-.2 .2h-.8l-.2-.2zM290.5 191.9l.2-.2h.8l.2 .4-.2 .1h-.8l-.2-.1zM290.5 190.9l.2-.1h.8l.2 .1v.2l-.2 .2h-.8l-.2-.2z"/>
<path d="M290.6 188.4v-.6l.1-.1h.8l.2 .1v.6M290.6 182.8l.5 .6v.1M290.6 182.4v-.6l.1-.1h.8l.2 .1v.6M290.6 188.2h1.1M290.6 183.5h1.1M290.6 182.2h1.1M290.6 181.3h1.1M290.6 180.5h1.1M290.9 187.3h.2M290.9 192.6h.2M291.1 196.2v-.2l-.2-.2-.4 .2v.4l.2 .2M291.1 196l.2-.2 .4 .2v.4l-.2 .2"/>
<path d="M291.1 180.5v.8M291.3 187.3h.2M291.3 183.9v.8M291.3 192.6h.2M291.7 185.1v.7h-1.1M291.7 183.9h-.4l-.7 .4 .7 .4h.4M291.7 199v.8h-.4l-.2-.2v-.4l-.2-.2-.4 .2v.4l.2 .2M291.7 196.9v.8h-.4l-.2-.2v-.3l-.2-.3-.4 .3v.3l.2 .2M291.7 194.2h-1.2l.2 .1M291.7 186.2l-1.1 .7M291.7 182.8l-.6 .6M291.7 193.9v.4"/>
<path d="M292.4 180.2h1.2M292.6 182l-.2 .2v.4l.2 .2 .8-.8 .2 .2v.4l-.2 .2M293 183.9v-.5l-.2-.2h-.2l-.2 .2v.5h1.2M293.2 184.3v.8M293.2 187.7v.7M293.6 187.7h-.4l-.8 .4 .8 .3h.4M293.6 186.5v.8h-1.2M293.6 184.3h-.4l-.8 .4 .8 .4h.4M197.8 201.2h30.4M228.2 201.7h60.8M267.7 201.7v2.5M290.5 201.5v.1l.4 .4h.6l.2-.1v-.4l-.4-.2-.2 .2v.5"/>
<path d="M290.5 202.4l1.2 .8M290.5 200.2l1.2 .7M291.7 204.1l-1.2-.6v.8"/>
<circle cx="28.8" cy="27.5" r=".61"/>
<circle cx="28.8" cy="33.4" r=".61"/>
<circle cx="28.8" cy="39.2" r=".61"/>
<circle cx="35.1" cy="27.5" r=".61"/>
<circle cx="41.3" cy="27.5" r=".61"/>
<circle cx="47.6" cy="27.5" r=".61"/>
<circle cx="53.9" cy="27.5" r=".61"/>
<circle cx="60.1" cy="27.5" r=".61"/>
<circle cx="66.3" cy="27.5" r=".61"/>
<circle cx="72.6" cy="27.5" r=".61"/>
<circle cx="78.8" cy="27.5" r=".61"/>
<circle cx="85.1" cy="27.5" r=".61"/>
<circle cx="91.4" cy="27.5" r=".61"/>
<circle cx="97.6" cy="27.5" r=".61"/>
<circle cx="103.9" cy="27.5" r=".61"/>
<circle cx="110.1" cy="27.5" r=".61"/>
<circle cx="116.4" cy="27.5" r=".61"/>
<circle cx="122.6" cy="27.5" r=".61"/>
<circle cx="128.9" cy="27.5" r=".61"/>
<circle cx="135.1" cy="27.5" r=".61"/>
<circle cx="141.4" cy="39.2" r=".61"/>
<circle cx="141.4" cy="27.5" r=".61"/>
<circle cx="141.4" cy="33.4" r=".61"/>
<circle cx="28.8" cy="51" r=".61"/>
<circle cx="28.8" cy="45.1" r=".61"/>
<circle cx="28.8" cy="56.9" r=".61"/>
<circle cx="141.4" cy="56.9" r=".61"/>
<circle cx="141.4" cy="51" r=".61"/>
<circle cx="141.4" cy="45.1" r=".61"/>
<circle cx="28.8" cy="68.7" r=".61"/>
<circle cx="28.8" cy="62.8" r=".61"/>
<circle cx="28.8" cy="74.5" r=".61"/>
<circle cx="35.1" cy="74.5" r=".61"/>
<circle cx="41.3" cy="74.5" r=".61"/>
<circle cx="47.6" cy="74.5" r=".61"/>
<circle cx="53.9" cy="74.5" r=".61"/>
<circle cx="60.1" cy="74.5" r=".61"/>
<circle cx="66.3" cy="74.5" r=".61"/>
<circle cx="72.6" cy="74.5" r=".61"/>
<circle cx="78.8" cy="74.5" r=".61"/>
<circle cx="85.1" cy="74.5" r=".61"/>
<circle cx="91.4" cy="74.5" r=".61"/>
<circle cx="97.6" cy="74.5" r=".61"/>
<circle cx="103.9" cy="74.5" r=".61"/>
<circle cx="110.1" cy="74.5" r=".61"/>
<circle cx="116.4" cy="74.5" r=".61"/>
<circle cx="122.6" cy="74.5" r=".61"/>
<circle cx="128.9" cy="74.5" r=".61"/>
<circle cx="135.1" cy="74.5" r=".61"/>
<circle cx="141.4" cy="68.7" r=".61"/>
<circle cx="141.4" cy="74.5" r=".61"/>
<circle cx="141.4" cy="62.8" r=".61"/>
<circle cx="53.9" cy="173.8" r=".32"/>
<circle cx="53.9" cy="179.7" r=".32"/>
<circle cx="53.9" cy="176.7" r=".32"/>
<circle cx="53.9" cy="170.9" r=".32"/>
<circle cx="53.9" cy="167.9" r=".32"/>
<circle cx="57" cy="167.9" r=".32"/>
<circle cx="60.1" cy="167.9" r=".32"/>
<circle cx="63.2" cy="167.9" r=".32"/>
<circle cx="66.3" cy="167.9" r=".32"/>
<circle cx="69.5" cy="167.9" r=".32"/>
<circle cx="72.6" cy="167.9" r=".32"/>
<circle cx="75.7" cy="167.9" r=".32"/>
<circle cx="78.9" cy="167.9" r=".32"/>
<circle cx="82" cy="167.9" r=".32"/>
<circle cx="85.1" cy="167.9" r=".32"/>
<circle cx="88.2" cy="167.9" r=".32"/>
<circle cx="91.4" cy="167.9" r=".32"/>
<circle cx="94.5" cy="167.9" r=".32"/>
<circle cx="97.6" cy="167.9" r=".32"/>
<circle cx="100.8" cy="167.9" r=".32"/>
<circle cx="103.9" cy="167.9" r=".32"/>
<circle cx="107" cy="167.9" r=".32"/>
<circle cx="110.1" cy="173.8" r=".32"/>
<circle cx="110.1" cy="167.9" r=".32"/>
<circle cx="110.1" cy="179.7" r=".32"/>
<circle cx="110.1" cy="176.7" r=".32"/>
<circle cx="110.1" cy="170.9" r=".32"/>
<circle cx="53.9" cy="188.5" r=".32"/>
<circle cx="53.9" cy="182.6" r=".32"/>
<circle cx="53.9" cy="185.5" r=".32"/>
<circle cx="53.9" cy="191.4" r=".32"/>
<circle cx="57" cy="191.4" r=".32"/>
<circle cx="60.1" cy="191.4" r=".32"/>
<circle cx="63.2" cy="191.4" r=".32"/>
<circle cx="66.3" cy="191.4" r=".32"/>
<circle cx="69.5" cy="191.4" r=".32"/>
<circle cx="72.6" cy="191.4" r=".32"/>
<circle cx="75.7" cy="191.4" r=".32"/>
<circle cx="78.9" cy="191.4" r=".32"/>
<circle cx="82" cy="191.4" r=".32"/>
<circle cx="85.1" cy="191.4" r=".32"/>
<circle cx="88.2" cy="191.4" r=".32"/>
<circle cx="91.4" cy="191.4" r=".32"/>
<circle cx="94.5" cy="191.4" r=".32"/>
<circle cx="97.6" cy="191.4" r=".32"/>
<circle cx="100.8" cy="191.4" r=".32"/>
<circle cx="103.9" cy="191.4" r=".32"/>
<circle cx="107" cy="191.4" r=".32"/>
<circle cx="110.1" cy="182.6" r=".32"/>
<circle cx="110.1" cy="185.5" r=".32"/>
<circle cx="110.1" cy="188.5" r=".32"/>
<circle cx="110.1" cy="191.4" r=".32"/>
</g>
<g fill="#000" stroke="#000" stroke-width=".17">
<path d="M24.4 14.7l1.9 .3-1.9 .4zM26.3 12l1.9-.3v.6zM28.9 15l1.8-.3v.7zM139.5 14.7l1.9 .3-1.9 .4zM142.1 11.7l1.9 .3-1.9 .3zM144 15l1.9-.3v.7zM155 15.5l1.9 .3-1.9 .3zM157.6 15.8l1.9-.3v.6zM14 25.2l.3 1.9h-.6zM18.8 27.5l.4 1.9h-.7zM18.5 23.3h.7l-.4 1.9zM23 25.6h.6l-.3 1.9z"/>
<path d="M23.3 33.4l.3 1.9h-.6zM27 20.4l1.9 .4-1.9 .3zM26.8 25.9l.5-.4 1.1 1.5zM29.3 27.9l1.5 1.2-.4 .4zM35.1 20.8l1.9-.4v.7zM84.8 23.3h.7l-.4 1.9zM85.1 30.5l.4 1.9h-.7zM133.3 20.4l1.9 .4-1.9 .3zM141.4 20.8l1.9-.4v.7zM184.6 32.3l1.8 .3-1.8 .3zM186.4 23.7l1.9-.4v.7zM186.4 28.9l1.9-.4v.7z"/>
<path d="M188.5 32.6l1.9-.3v.6zM211.1 32.3l1.9 .3-1.9 .3zM212.9 28.5l1.8 .4-1.8 .3zM214.7 32.6l1.9-.3v.6zM217.6 36.4h.7l-.4 1.9zM221.9 23.3l1.9 .4-1.9 .3zM24.4 47.6l1.9 .4-1.9 .3zM31.5 48l1.9-.4v.7zM191.3 41.3l1.6-1.3-1.1 1.8zM217.9 41l.4 1.9h-.7zM13.7 74.9h.6l-.3 1.9zM18.5 72.7h.7l-.4 1.9z"/>
<path d="M18.8 76.8l.4 1.9h-.7zM23 66.8h.6l-.3 1.9zM23.3 74.6l.3 1.9h-.6zM125.2 137l1.9 .3-1.9 .3zM130.9 137.3l1.9-.3v.6zM122.8 149.1h.6l-.4 1.9zM123 141.5l.4 1.9h-.6zM125.8 151.7l1.5-1.2-1 1.6zM134.2 149.1l.3 1.9h-.6zM133.9 141.5h.6l-.3 1.9zM61.8 165.2h.3l-.2 1zM202.1 171.9h.5l-1.5 1z"/>
<path d="M202.6 166.7h.6zM204.3 170.9h.8l-.6 .5zM204.8 169.1v.4h-.3zM206.4 169.1l1.7-1.1-1.1 1.1z"/>
<path d="M202.6 171.4h.6zM202.6 171.4h.6z"/>
<path d="M202.6 166.7l.6 4v-4zM202.6 166.7l.6 4h-.6z"/>
<path d="M202.6 171.4l.6 .5v-.5zM202.6 171.4l.6 .5h-1.1z"/>
<path d="M202.6 171.9l.6 1v-1zM202.6 171.9l.6 1h-.6z"/>
<path d="M202.6 172.9l.6 .6v-.6zM202.6 172.9l.6 .6h-.6z"/>
<path d="M202.6 170.7l.6 .7 1-.7zM202.6 170.7l.6 .7h-.6z"/>
<path d="M203.3 170.7h.9h.1zM203.3 170.7h.9h-1z"/>
<path d="M204.3 170.9v.5h.2zM204.3 171.4h.2l-.2 .3z"/>
<path d="M204.5 169.5l.3 .4v-.4zM204 169.9l.5-.4 .3 .4z"/>
<path d="M204 169.9l.8 .2v-.2zM204 169.9l.8 .2h-1z"/>
<path d="M205.1 167.4l.7 1.7v-1.7zM205.1 167.4l.7 1.7h-.7z"/>
<path d="M205.1 169.1l.7 .4v-.4zM205.1 169.1l.7 .4h-.7z"/>
<path d="M203.7 170.2l2.1 .5v-.5zM203.7 170.2l2.1 .5h-2.5z"/>
<path d="M204.3 170.7l1.5 .2v-.2zM204.3 170.7l1.5 .2h-1.5z"/>
<path d="M205.1 170.9l.7 2.1v-2.1zM205.1 170.9l.7 2.1h-.7z"/>
<path d="M203.8 170.1l2 .1 .1-.1zM203.8 170.1l2 .1h-2.1z"/>
<path d="M205.1 169.9l.8 .2 .2-.2zM204.8 170.1l.3-.2 .8 .2z"/>
<path d="M205.1 169.5l1 .4 .5-.4zM205.1 169.5l1 .4h-1z"/>
<path d="M206.4 169.1l.2 .4 .4-.4zM205.8 169.5l.6-.4 .2 .4z"/>
<path d="M203.7 166.7l3.5 .7v-.7zM203.7 166.7l3.5 .7h-3.5z"/>
<path d="M202.6 173.5l5 .7v-.7zM202.6 173.5l5 .7h-5z"/>
</g>
<g fill="none" stroke="#000" stroke-width=".17">
<path d="M117.5 138.1l-.6 1.1M118.7 136l-.6 1M124.1 131.2a14.5 14.5 0 0 0-4.6 3.9M126.3 130.1l-1.1 .5M128.6 129.3l-1.1 .3M129.8 129a18.4 18.4 0 0 1 6.1 0M137.1 129.3l1.2 .3M139.4 130.1l1.1 .5M141.6 131.1a16.1 16.1 0 0 1 4.7 3.9M147 136l.7 1M148.3 138.1l.6 1.1M115.5 147.5l.1 1.2"/>
<path d="M115.8 149.9l.3 1.2M116.5 140.3a15.8 15.8 0 0 0-1.1 6M116.5 152.2a15.3 15.3 0 0 0 3 5.3M117.2 157.4l-11.5 8.1M120.3 158.4l.9 .9M145.5 158.4l-.9 .8M149.3 140.3a15.8 15.8 0 0 1 1.1 6M149.3 152.2a16.2 16.2 0 0 1-3 5.3M150 149.9l-.3 1.2M150.3 147.5l-.1 1.1M99.1 168.1a2.84 2.84 0 0 0 2.9 2.9M99.6 166.4l-.3 .8"/>
<path d="M101.1 165.4l-.8 .4M102 165.2a2.88 2.88 0 0 1 2.8 2.9M103.7 170.4l-.8 .4M104.7 169l-.4 .8M122.2 160l.9 .8M124.2 161.4a17.1 17.1 0 0 0 5.7 2.1M131.1 163.7h1.2M134.7 163.6l-1.2 .1M141.7 161.4a17.7 17.7 0 0 1-5.7 2.1M143.7 160l-1 .8"/>
</g>
<text font-size="6.8" x="214.3" y="171">LTL Transformers (Pvt) Ltd</text>
<text font-size="3.9" x="224" y="189.9">GASKET DETAILS</text>
<text font-size="3.1" x="224.2" y="182.4">APS TANZANIA LIMITED</text>
<text font-size="2.4" x="213" y="174.7">154/11, Railway Station Road, Angulana, Moratuwa, Sri lanka</text>
<g font-size="2">
<text x="51.6" y="162.4">JOINT AFTER THE 3</text>
<text x="67.6" y="162.4">HOLE</text>
</g>
<g font-size="1.8">
<text x="201.9" y="162.9">REV:</text>
<text x="215.4" y="162.9">DATE</text>
<text x="229.7" y="162.9">DRAWN:</text>
<text x="250" y="162.9">DESCRIPTION</text>
<text x="275" y="162.9">APPROVED BY</text>
</g>
<g font-size="1.7">
<text x="198.1" y="196.6">DESIGNED BY:</text>
<text x="227.3" y="193.1">800kVA 11kV/400V TRANSFORMER</text>
<text x="228.8" y="196">SCALE:</text>
<text x="242" y="196.1">N/A</text>
<text x="259.1" y="196.1">SIZE:</text>
<text x="267.6" y="196.1">A4</text>
<text x="273.4" y="196">UNITS:</text>
<text x="283.6" y="195.9">mm</text>
<text x="198.1" y="200">REVIEWED BY:</text>
<text x="198.2" y="203.4">APPROVED BY:</text>
<text x="228.8" y="198.5">DRAWN BY:</text>
<text x="228.9" y="203.5">DATE:</text>
<text x="228.9" y="201.1">DRAWING NO: DRW/CT-2314/80-1</text>
<text x="242" y="198.5">PRASHANTH</text>
<text x="242.1" y="203.7">2023-7-6</text>
<text x="259.1" y="198.6">DESIGN NO:</text>
<text x="268.4" y="203.6">REV: 00</text>
</g>
<text font-size=".9" x="66.1" y="161.6">RD</text>
</svg>
